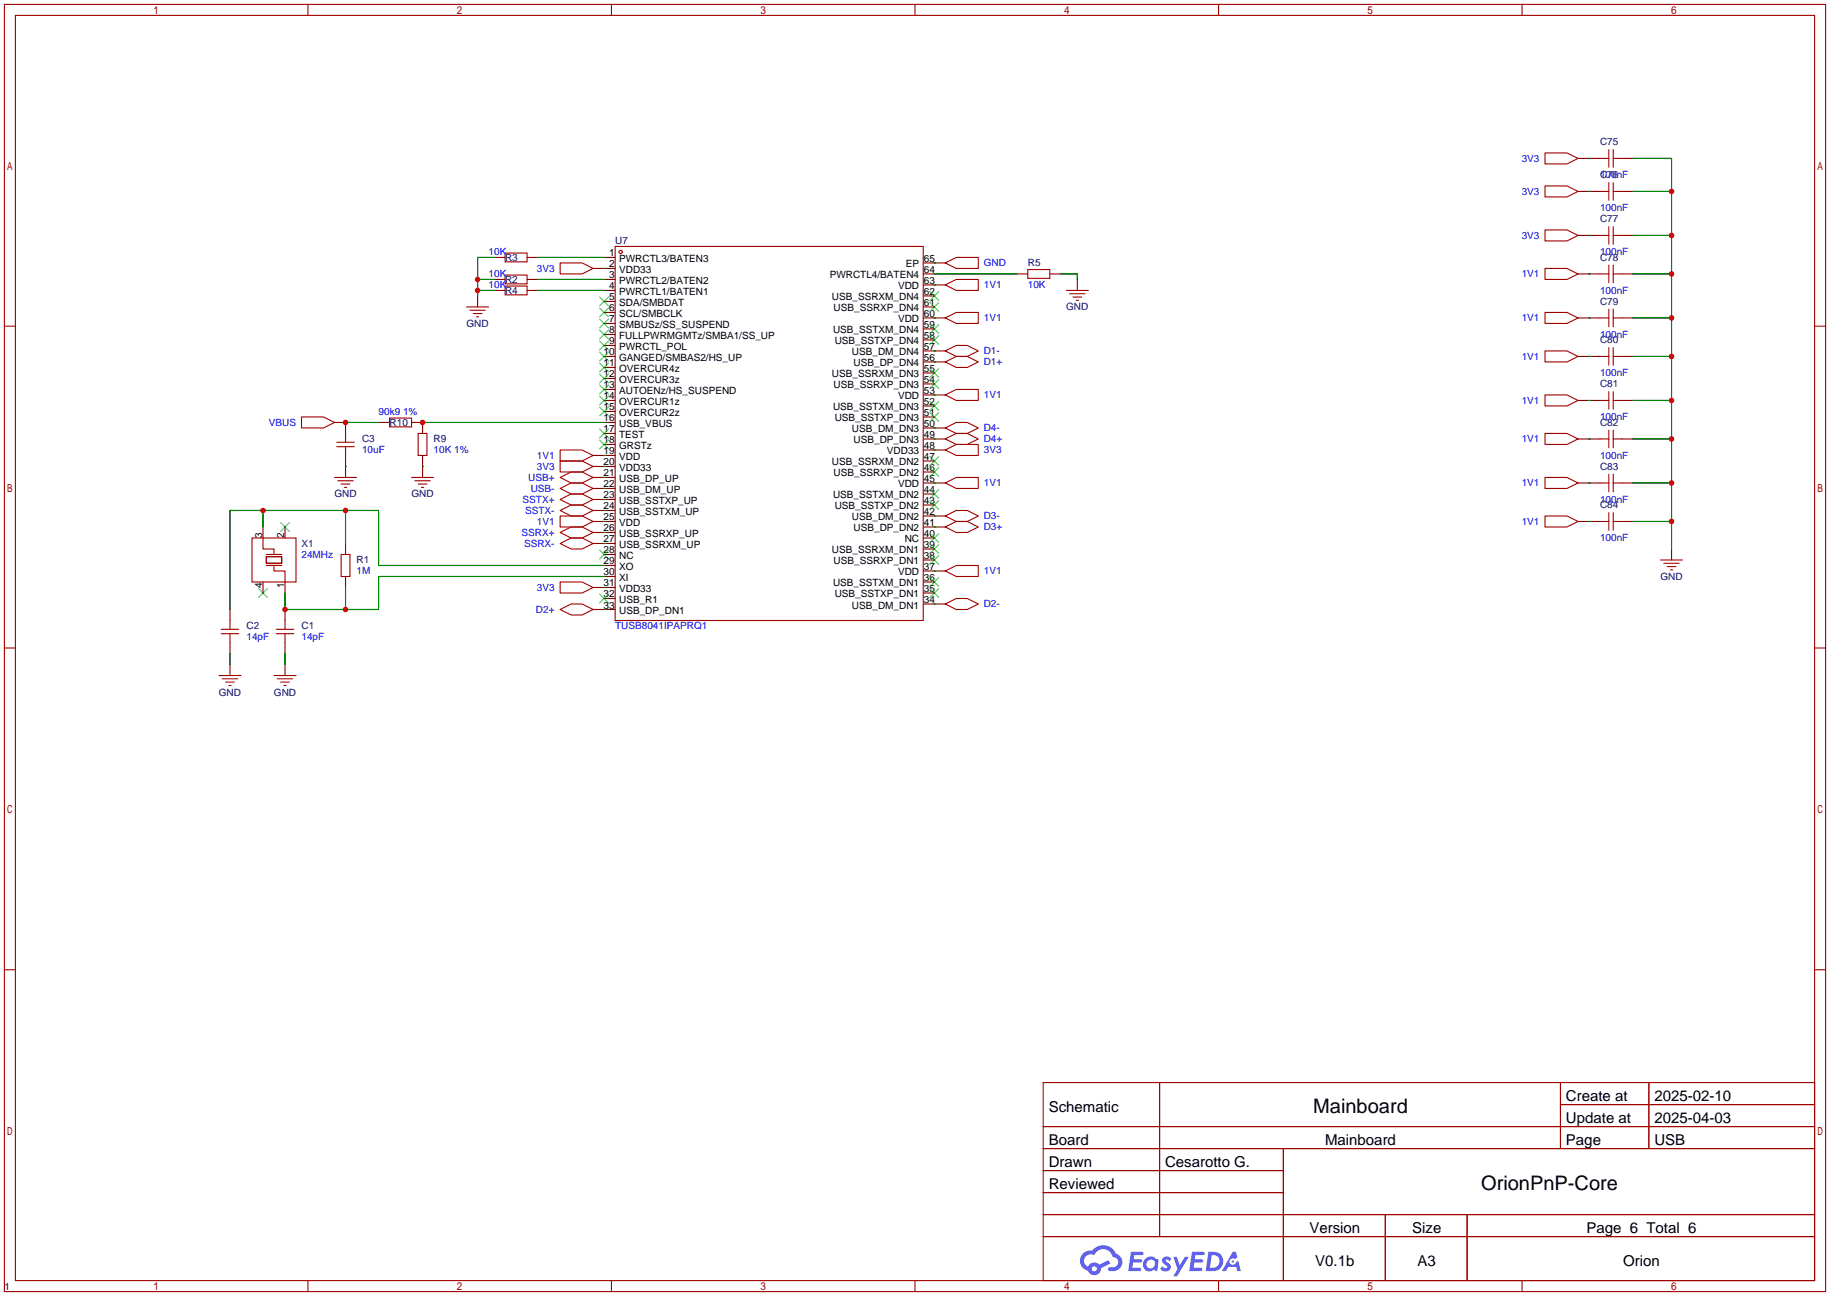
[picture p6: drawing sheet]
<svg xmlns="http://www.w3.org/2000/svg" width="422mm" height="299mm" viewBox="0 0 422 299" stroke-linecap="round" stroke-linejoin="round" font-family="sans-serif">
<g fill="none" stroke="#a10000" stroke-width=".25">
<path d="M1 1h420.4v297.2h-420.4zM3.6 3.6h415.2v292.1h-415.2zM71.1 1v2.6M141.1 1v2.6M211.2 1v2.6M281.3 1v2.6M351.3 1v2.6M1 75.3h2.6M418.8 75.3h2.6M1 149.6h2.6M418.8 149.6h2.6M1 223.9h2.6"/>
<path d="M418.8 223.9h2.6M240.8 249.9h178v45.8h-178zM267.7 249.9v35.6M360.2 249.9v15.3M360.2 255h58.6M380.6 249.9v15.3M240.8 260.1h178M240.8 265.2h178M240.8 270.3h55.4M240.8 275.3h55.4M296.2 265.2v30.5M71.1 295.7v2.5"/>
<path d="M141.1 295.7v2.5M211.2 295.7v2.5M240.8 280.4h178M240.8 285.5h178M281.3 295.7v2.5M319.8 280.4v15.3M338.6 280.4v15.3M351.3 295.7v2.5"/>
</g>
<g fill="#5487ff">
<path d="M268.5 290.3a1.3 1.3 0 0 1 1.9 .3l-.4 .6a.54 .54 0 0 0-1-.2l.2 .2a1.28 1.28 0 0 1 .8 2 1.53 1.53 0 0 1-2.2-.3l.5-.6 .8 .5a.31 .31 0 0 0 .3-.3 .31 .31 0 0 0-.2-.3 1.12 1.12 0 0 1-.7-1.9z"/>
<path d="M270.8 290.2h.8l.7 1.9 1.2-1.9h.9l-2.7 4.5h-.9l1-1.7z"/>
<path d="M261 289h2.3a.46 .46 0 0 1 .5 .1 .46 .46 0 0 1 .1 .5l-.3 .2h-1.8l-.1 .9h1.6a.4 .4 0 0 1 .3 .4 .4 .4 0 0 1-.4 .4h-1.6l-.2 1.2h1.4a.46 .46 0 0 1 .5 .1 .46 .46 0 0 1 .1 .5l-.4 .2h-2.6z"/>
<path d="M275.1 289h2.3a.47 .47 0 0 1 .5 .1 .47 .47 0 0 1 .1 .5l-.3 .2h-1.8l-.1 .9h1.6a.4 .4 0 0 1 .4 .4 .4 .4 0 0 1-.5 .4h-1.6l-.2 1.2h1.4a.46 .46 0 0 1 .5 .1 .46 .46 0 0 1 .1 .5l-.4 .2h-2.6z"/>
<path d="M284.5 289h.8l.3 1.3-.6 .4a.75 .75 0 0 0-1.1 .3 .75 .75 0 0 0 .5 1 .75 .75 0 0 0 .9-.6l.5-.3 .6 2.4h-.8l-.3-1h-1.8l-.5 1h-1z"/>
<path d="M278.9 289l-.6 4.5h1.4a2.27 2.27 0 0 0 2.7-2.3 2.27 2.27 0 0 0-2.7-2.2zM279.7 289.8a1.5 1.5 0 0 1 1.8 1.5 1.5 1.5 0 0 1-1.9 1.4h-.3z"/>
<path d="M264.4 290.6a1.6 1.6 0 0 0-.4 2.3 1.6 1.6 0 0 0 2.3 .2l.8 .4 .3-2.5-.1-.3h-.5a1.58 1.58 0 0 0-2.4-.1zM265 291.1a.99 .99 0 0 1 1.6 .6 .99 .99 0 0 1-1.3 1.1 .98 .98 0 0 1-.3-1.7z"/>
<path d="M250 289.4a2.37 2.37 0 0 0 1.1 4 1.54 1.54 0 0 0 1.8 1 1.54 1.54 0 0 0 1.2-1.6l2.2-1.1-.5-.8-2.1 1.1a1.57 1.57 0 0 0-2.6 .4 1.5 1.5 0 0 1-.7-2.1 1.5 1.5 0 0 1 2.2-.5 2.23 2.23 0 0 1 2.3-1.4 2.23 2.23 0 0 1 1.9 1.8 1.16 1.16 0 0 1 1.3 1.1 1.16 1.16 0 0 1-1.1 1.3h-.7a.47 .47 0 0 0-.5 .3 .47 .47 0 0 0 .4 .6 2.14 2.14 0 0 0 2.7-1.4 2.14 2.14 0 0 0-1.3-2.7 3.2 3.2 0 0 0-5.5-.7l-1.1 .1zM252 292.9a.6 .6 0 0 1 1.2 0 .6 .6 0 0 1-1.2 0z"/>
<circle cx="284.6" cy="291.3" r=".28"/>
</g>
<g fill="none" stroke="#a10000" stroke-width=".25">
<path d="M356.6 35.3h5.1l2.5 1.3-2.5 1.2h-5.1zM369.3 36.6h2M371.3 34.5v4.1M372.4 36.6h2M372.4 34.5v4.1M116.6 58.4h5.1v2.1h-5.1zM142 56.9h71.1v86.4h-71.1zM356.6 42.9h5.1l2.5 1.3-2.5 1.3h-5.1zM356.6 53.1h5.1l2.5 1.3-2.5 1.2h-5.1zM369.3 44.2h2M369.3 54.4h2M371.3 42.2v4"/>
<path d="M371.3 52.3v4.1M372.4 42.2v4M372.4 52.3v4.1M372.4 44.2h2M372.4 54.4h2M107.7 70.9h5.1M108.5 71.6h3.5M109.2 72.4h2.1M110 73.2h.5M116.6 63.5h5.1v2h-5.1zM116.6 66h5.1v2.1h-5.1zM129.3 60.7h5.1l2.5 1.3-2.5 1.2h-5.1z"/>
<path d="M218.2 73.4l2.5-1.3h5.1v2.6h-5.1zM218.2 65.8l2.5-1.3h5.1v2.6h-5.1zM218.2 60.7l2.5-1.3h5.1v2.6h-5.1zM237.2 62.2h5.1v2.1h-5.1zM246.1 67.1h5.1M246.9 67.8h3.5M247.6 68.6h2.1M248.4 69.3h.5M356.6 62h5.1l2.5 1.2-2.5 1.3h-5.1zM356.6 72.1h5.1l2.5 1.3-2.5 1.3h-5.1zM369.3 63.2h2M369.3 73.4h2"/>
<path d="M371.3 61.2v4.1M371.3 71.4v4M372.4 61.2v4.1M372.4 71.4v4M372.4 63.2h2M372.4 73.4h2M69.6 96.3h5.1l2.5 1.2-2.5 1.3h-5.1zM89.9 96.5h5.1v2.1h-5.1zM218.2 91.2l2.5-1.3h5.1v2.6h-5.1zM218.2 81l2.5-1.2h2.6l2.5 1.2-2.5 1.3h-2.6zM218.2 83.6l2.5-1.3h2.6l2.5 1.3-2.5 1.2h-2.6zM218.2 98.8l2.5-1.3h2.6l2.5 1.3-2.5 1.3h-2.6z"/>
<path d="M356.6 81h5.1l2.5 1.3-2.5 1.3h-5.1zM356.6 91.2h5.1l2.5 1.3-2.5 1.2h-5.1zM369.3 82.3h2M369.3 92.5h2M371.3 80.3v4M371.3 90.4v4.1M371.3 99.3v4.1M372.4 80.3v4M372.4 90.4v4.1M372.4 99.3v4.1M372.4 82.3h2M372.4 92.5h2"/>
<path d="M77.2 110.2h5.1M77.7 102.1h4.1M77.7 103.1h4.1M78 111h3.5M78.7 111.8h2.1M79.5 112.5h.5M79.8 100.1v2M79.8 103.1v2.1M95 110.2h5.1M95.8 111h3.5M96.5 100.1h2.1v5.1h-2.1zM96.5 111.8h2.1"/>
<path d="M97.3 112.5h.5M129.3 106.4h5.1l2.5 1.3-2.5 1.3h-5.1zM129.3 103.9h5.1l2.5 1.3-2.5 1.2h-5.1zM129.3 119.1h5.1l2.5 1.3-2.5 1.3h-5.1zM129.3 110.2l2.5-1.2h2.6l2.5 1.2-2.5 1.3h-2.6zM129.3 112.8l2.5-1.3h2.6l2.5 1.3-2.5 1.2h-2.6zM129.3 115.3l2.5-1.3h2.6l2.5 1.3-2.5 1.3h-2.6zM129.3 117.9l2.5-1.3h2.6l2.5 1.3-2.5 1.2h-2.6zM218.2 103.9l2.5-1.3h5.1v2.6h-5.1zM218.2 111.5l2.5-1.3h5.1v2.6h-5.1zM218.2 101.3l2.5-1.2h2.6l2.5 1.2-2.5 1.3h-2.6zM218.2 119.1l2.5-1.2h2.6l2.5 1.2-2.5 1.3h-2.6z"/>
<path d="M356.6 100.1h5.1l2.5 1.2-2.5 1.3h-5.1zM356.6 110.2h5.1l2.5 1.3-2.5 1.3h-5.1zM356.6 119.1h5.1l2.5 1.3-2.5 1.3h-5.1zM369.3 101.3h2M369.3 111.5h2M371.3 109.5v4M371.3 118.4v4M372.4 109.5v4M372.4 118.4v4M372.4 101.3h2M372.4 111.5h2M58.2 124.2h10.1v10.2h-10.1z"/>
<path d="M60.7 124.2v2.5h2.5v1.1M61.5 128.5h3.5v1.5h-3.5zM61.5 130.6h3.5M61.5 128h3.5M63.2 130.8v1h2.6v2.6M78.7 128h2.1v5.1h-2.1zM129.3 134.4h5.1l2.5 1.2-2.5 1.3h-5.1zM129.3 122.9l2.5-1.2h2.6l2.5 1.2-2.5 1.3h-2.6zM129.3 125.5l2.5-1.3h2.6l2.5 1.3-2.5 1.2h-2.6zM218.2 131.8l2.5-1.2h5.1v2.5h-5.1zM218.2 121.7l2.5-1.3h2.6l2.5 1.3-2.5 1.2h-2.6zM218.2 139.4l2.5-1.2h2.6l2.5 1.2-2.5 1.3h-2.6z"/>
<path d="M369.3 120.4h2M372.4 120.4h2M383.3 129.3h5.1M384 130h3.6M384.8 130.8h2M385.6 131.6h.5M50.5 156h5.1M51.1 145.3h4M51.1 146.3h4M51.3 156.7h3.6M52.1 157.5h2M52.8 158.2h.5"/>
<path d="M53.1 143.3v2M53.1 146.3v2M63.2 156h5.1M63.8 145.3h4M63.8 146.3h4M64 156.7h3.6M64.8 157.5h2M65.5 158.2h.5M65.8 143.3v2M65.8 146.3v2M129.3 140.7l2.5-1.3h2.6l2.5 1.3-2.5 1.3h-2.6z"/>
<circle cx="143.3" cy="58.2" r=".38"/>
</g>
<g fill="none" stroke="#870000" stroke-width=".25">
<path d="M364.2 36.6h5.1M374.4 36.6h2.5M114 59.4h2.6M121.7 59.4h2.5M139.4 59.4h2.6M364.2 44.2h5.1M364.2 54.4h5.1M374.4 44.2h2.5M374.4 54.4h2.5M110.2 68.3v2.6M114 64.5h2.6M114 67.1h2.6"/>
<path d="M121.7 64.5h2.5M121.7 67.1h2.5M136.9 62h5.1M139.4 64.5h2.6M139.4 67.1h2.6M139.4 69.6h2.6M139.4 72.1h2.6M139.4 74.7h2.6M139.4 77.2h2.6M139.4 79.8h2.6M213.1 78.5h2.5M213.1 75.9h2.5"/>
<path d="M213.1 73.4h5.1M213.1 70.9h2.5M213.1 68.3h2.5M213.1 65.8h5.1M213.1 63.2h2.5M213.1 60.7h5.1M234.7 63.2h2.5M242.3 63.2h2.6M248.7 64.5v2.6M364.2 73.4h5.1M364.2 63.2h5.1M374.4 73.4h2.5"/>
<path d="M374.4 63.2h2.5M77.2 97.5h2.6v2.6M87.4 97.5h2.5M95 97.5h2.5v2.6M139.4 82.3h2.6M139.4 84.8h2.6M139.4 87.4h2.6M139.4 89.9h2.6M139.4 92.5h2.6M139.4 95h2.6M139.4 97.5h2.6M213.1 98.8h5.1"/>
<path d="M213.1 96.3h2.5M213.1 93.7h2.5M213.1 91.2h5.1M213.1 88.6h2.5M213.1 86.1h2.5M213.1 83.6h5.1M213.1 81h5.1M364.2 82.3h5.1M364.2 92.5h5.1M374.4 82.3h2.5M374.4 92.5h2.5M79.8 105.2v5"/>
<path d="M97.5 105.2v5M136.9 105.2h5.1M136.9 107.7h5.1M136.9 110.2h5.1M136.9 112.8h5.1M136.9 115.3h5.1M136.9 117.9h5.1M139.4 100.1h2.6M139.4 102.6h2.6M213.1 119.1h5.1M213.1 116.6h2.5M213.1 114h2.5"/>
<path d="M213.1 111.5h5.1M213.1 109h2.5M213.1 106.4h2.5M213.1 103.9h5.1M213.1 101.3h5.1M364.2 111.5h5.1M364.2 101.3h5.1M374.4 111.5h2.5M374.4 101.3h2.5M60.7 121.7v2.5M60.7 134.4v2.5M65.8 121.7v2.5"/>
<path d="M65.8 134.4v2.5M79.8 125.5v2.5M79.8 133.1v2.5M136.9 120.4h5.1M136.9 122.9h5.1M136.9 125.5h5.1M136.9 135.6h5.1M139.4 128h2.6M139.4 130.6h2.6M139.4 133.1h2.6M139.4 138.2h2.6M213.1 139.4h5.1"/>
<path d="M213.1 136.9h2.5M213.1 134.4h2.5M213.1 131.8h5.1M213.1 129.3h2.5M213.1 126.7h2.5M213.1 124.2h2.5M213.1 121.7h5.1M364.2 120.4h5.1M374.4 120.4h2.5M385.8 126.7v2.6M53.1 140.7v2.6M53.1 148.3v2.6"/>
<path d="M53.1 153.4v2.6M65.8 140.7v2.6M65.8 148.3v2.6M65.8 153.4v2.6M136.9 140.7h5.1"/>
</g>
<g fill="none" stroke="#3c3" stroke-width=".25">
<path d="M138.4 68.6l2.1 2M138.4 71.1l2.1 2.1M138.4 73.7l2.1 2M138.4 76.2l2.1 2M138.4 78.7l2.1 2.1M140.5 68.6l-2.1 2M140.5 71.1l-2.1 2.1M140.5 73.7l-2.1 2M140.5 76.2l-2.1 2M140.5 78.7l-2.1 2.1M214.6 77.5l2.1 2M214.6 74.9l2.1 2.1"/>
<path d="M214.6 69.9l2.1 2M214.6 67.3l2.1 2M216.7 77.5l-2.1 2M216.7 74.9l-2.1 2.1M216.7 69.9l-2.1 2M216.7 67.3l-2.1 2M138.4 81.3l2.1 2M138.4 83.8l2.1 2.1M138.4 86.4l2.1 2M138.4 88.9l2.1 2M138.4 91.4l2.1 2.1M138.4 94l2.1 2"/>
<path d="M138.4 99.1l2.1 2M140.5 81.3l-2.1 2M140.5 83.8l-2.1 2.1M140.5 86.4l-2.1 2M140.5 88.9l-2.1 2M140.5 91.4l-2.1 2.1M140.5 94l-2.1 2M140.5 99.1l-2.1 2M214.6 95.2l2.1 2.1M214.6 92.7l2.1 2M214.6 87.6l2.1 2.1M214.6 85.1l2.1 2"/>
<path d="M216.7 95.2l-2.1 2.1M216.7 92.7l-2.1 2M216.7 87.6l-2.1 2.1M216.7 85.1l-2.1 2M138.4 101.6l2.1 2M140.5 101.6l-2.1 2M214.6 115.6l2.1 2M214.6 113l2.1 2.1M214.6 108l2.1 2M214.6 105.4l2.1 2M216.7 115.6l-2.1 2M216.7 113l-2.1 2.1"/>
<path d="M216.7 108l-2.1 2M216.7 105.4l-2.1 2M59.7 135.9l2 2M61.7 135.9l-2 2M64.8 120.6l2 2.1M66.8 120.6l-2 2.1M138.4 127l2.1 2M138.4 137.2l2.1 2M140.5 127l-2.1 2M140.5 137.2l-2.1 2M214.6 135.9l2.1 2M214.6 133.3l2.1 2.1"/>
<path d="M214.6 128.3l2.1 2M214.6 125.7l2.1 2.1M214.6 123.2l2.1 2M216.7 135.9l-2.1 2M216.7 133.3l-2.1 2.1M216.7 128.3l-2.1 2M216.7 125.7l-2.1 2.1M216.7 123.2l-2.1 2"/>
</g>
<g fill="none" stroke="#008700" stroke-width=".25">
<path d="M366.8 36.6h.1M376.9 36.6h8.9v90.1M114 59.4h-3.8v8.9M124.2 59.4h15.2M366.8 44.2h.1M366.8 54.4h.1M376.9 44.2h8.9M376.9 54.4h8.9M110.2 64.5h3.8M110.2 67.1h3.8M124.2 64.5h15.2M124.2 67.1h15.2"/>
<path d="M139.4 62h.1M215.6 73.4h.1M215.6 65.8h.1M215.6 60.7h.1M215.6 63.2h19.1M244.9 63.2h3.8v1.3M366.8 63.2h.1M366.8 73.4h.1M376.9 63.2h8.9M376.9 73.4h8.9M79.8 97.5h7.6M97.5 97.5h41.9"/>
<path d="M215.6 91.2h.1M215.6 83.6h.1M215.6 81h.1M215.6 98.8h.1M366.8 82.3h.1M366.8 92.5h.1M376.9 82.3h8.9M376.9 92.5h8.9M60.7 117.9v3.8M79.8 107.7h.1M79.8 117.9v7.6M97.5 107.7h.1"/>
<path d="M139.4 107.7h.1M139.4 105.2h.1M139.4 110.2h.1M139.4 112.8h.1M139.4 115.3h.1M139.4 117.9h.1M215.6 103.9h.1M215.6 111.5h.1M215.6 101.3h.1M215.6 119.1h.1M366.8 101.3h.1M366.8 111.5h.1"/>
<path d="M376.9 101.3h8.9M376.9 111.5h8.9M79.8 135.6v5.1M139.4 135.6h.1M139.4 120.4h.1M139.4 122.9h.1M139.4 125.5h.1M139.4 130.6h-52v-12.7h-34.3v22.8M139.4 133.1h-52v7.6h-21.6v-3.8M215.6 131.8h.1M215.6 121.7h.1M215.6 139.4h.1"/>
<path d="M366.8 120.4h.1M376.9 120.4h8.9M53.1 150.9v2.5M65.8 150.9v2.5M139.4 140.7h.1"/>
</g>
<g fill="#c00">
<circle cx="79.8" cy="117.9" r=".63"/>
<circle cx="60.7" cy="117.9" r=".63"/>
<circle cx="79.8" cy="140.7" r=".63"/>
<circle cx="65.8" cy="140.7" r=".63"/>
<circle cx="110.2" cy="64.5" r=".63"/>
<circle cx="110.2" cy="67.1" r=".63"/>
<circle cx="97.5" cy="97.5" r=".63"/>
<circle cx="79.8" cy="97.5" r=".63"/>
<circle cx="385.8" cy="44.2" r=".63"/>
<circle cx="385.8" cy="54.4" r=".63"/>
<circle cx="385.8" cy="63.2" r=".63"/>
<circle cx="385.8" cy="73.4" r=".63"/>
<circle cx="385.8" cy="82.3" r=".63"/>
<circle cx="385.8" cy="92.5" r=".63"/>
<circle cx="385.8" cy="101.3" r=".63"/>
<circle cx="385.8" cy="111.5" r=".63"/>
<circle cx="385.8" cy="120.4" r=".63"/>
</g>
<g font-size="4.6">
<text x="303.1" y="257">Mainboard</text>
<text x="341.9" y="274.8">OrionPnP-Core</text>
</g>
<g font-size="3.5">
<text x="242.1" y="256.7">Schematic</text>
<text x="361.5" y="254.2">Create at</text>
<text x="381.9" y="254.2">2025-02-10</text>
<text x="361.5" y="259.2">Update at</text>
<text x="381.9" y="259.2">2025-04-03</text>
<text x="242.1" y="264.3">Board</text>
<text x="242.1" y="269.4">Drawn</text>
<text x="268.9" y="269.4">Cesarotto G.</text>
<text x="305.9" y="264.3">Mainboard</text>
<text x="361.5" y="264.3">Page</text>
<text x="381.9" y="264.3">USB</text>
<text x="242.1" y="274.5">Reviewed</text>
<text x="302.3" y="284.6">Version</text>
<text x="326" y="284.6">Size</text>
<text x="366.2" y="284.6">Page 6 Total 6</text>
<text x="303.6" y="292.3">V0.1b</text>
<text x="327.2" y="292.3">A3</text>
<text x="374.6" y="292.3">Orion</text>
</g>
<g font-size="2.3" fill="#000080">
<text x="369.3" y="33.6">C75</text>
<text x="369.3" y="41.2">C76</text>
<text x="369.3" y="51.4">C77</text>
<text x="142" y="56.4">U7</text>
<text x="116.6" y="65.3">R2</text>
<text x="116.6" y="60.2">R3</text>
<text x="237.2" y="61.5">R5</text>
<text x="369.3" y="60.2">C78</text>
<text x="116.6" y="67.9">R4</text>
<text x="246.1" y="71.7">GND</text>
<text x="369.3" y="70.4">C79</text>
<text x="107.7" y="75.5">GND</text>
<text x="369.3" y="79.3">C80</text>
<text x="369.3" y="89.5">C81</text>
<text x="89.9" y="98.3">R10</text>
<text x="369.3" y="98.3">C82</text>
<text x="83.6" y="102.2">C3</text>
<text x="100.1" y="102.2">R9</text>
<text x="369.3" y="108.5">C83</text>
<text x="77.2" y="114.9">GND</text>
<text x="95" y="114.9">GND</text>
<text x="369.3" y="117.4">C84</text>
<text x="69.6" y="126.3">X1</text>
<text x="82.3" y="130.1">R1</text>
<text x="383.3" y="133.9">GND</text>
<text x="56.9" y="145.3">C2</text>
<text x="69.6" y="145.3">C1</text>
<text x="50.5" y="160.6">GND</text>
<text x="63.2" y="160.6">GND</text>
<text x="1" y="297.7">1</text>
</g>
<g font-size="2.3" fill="#00f">
<text x="351.2" y="37.4">3V3</text>
<text x="369.3" y="41.2">100nF</text>
<text x="351.2" y="45">3V3</text>
<text x="369.3" y="48.8">100nF</text>
<text x="112.8" y="59">10K</text>
<text x="351.2" y="55.2">3V3</text>
<text x="369.3" y="59">100nF</text>
<text x="112.8" y="64.1">10K</text>
<text x="123.9" y="62.8">3V3</text>
<text x="227.1" y="61.5">GND</text>
<text x="351.2" y="64.1">1V1</text>
<text x="112.8" y="66.6">10K</text>
<text x="227.1" y="66.6">1V1</text>
<text x="237.2" y="66.6">10K</text>
<text x="369.3" y="67.9">100nF</text>
<text x="227.1" y="74.2">1V1</text>
<text x="351.2" y="74.2">1V1</text>
<text x="227.1" y="81.8">D1-</text>
<text x="351.2" y="83.1">1V1</text>
<text x="369.3" y="78">100nF</text>
<text x="227.1" y="84.4">D1+</text>
<text x="369.3" y="86.9">100nF</text>
<text x="87.4" y="95.8">90k9 1%</text>
<text x="227.1" y="92">1V1</text>
<text x="351.2" y="93.3">1V1</text>
<text x="62" y="98.3">VBUS</text>
<text x="227.1" y="99.6">D4-</text>
<text x="369.3" y="97.1">100nF</text>
<text x="83.6" y="104.7">10uF</text>
<text x="100.1" y="104.7">10K 1%</text>
<text x="123.9" y="106">1V1</text>
<text x="227.1" y="104.7">3V3</text>
<text x="227.1" y="102.2">D4+</text>
<text x="351.2" y="102.2">1V1</text>
<text x="369.3" y="106">100nF</text>
<text x="121.9" y="111">USB+</text>
<text x="122.5" y="113.6">USB-</text>
<text x="123.9" y="108.5">3V3</text>
<text x="227.1" y="112.3">1V1</text>
<text x="351.2" y="112.3">1V1</text>
<text x="120.6" y="116.1">SSTX+</text>
<text x="121.2" y="118.7">SSTX-</text>
<text x="227.1" y="119.9">D3-</text>
<text x="369.3" y="116.1">100nF</text>
<text x="120.4" y="123.7">SSRX+</text>
<text x="123.9" y="121.2">1V1</text>
<text x="227.1" y="122.5">D3+</text>
<text x="351.2" y="121.2">1V1</text>
<text x="369.3" y="125">100nF</text>
<text x="69.6" y="128.8">24MHz</text>
<text x="121" y="126.3">SSRX-</text>
<text x="82.3" y="132.6">1M</text>
<text x="123.9" y="136.4">3V3</text>
<text x="227.1" y="132.6">1V1</text>
<text x="123.7" y="141.5">D2+</text>
<text x="227.1" y="140.3">D2-</text>
<text x="56.9" y="147.9">14pF</text>
<text x="69.6" y="147.9">14pF</text>
<text x="142" y="145.3">TUSB8041IPAPRQ1</text>
</g>
<g font-size="2.3">
<text x="140.6" y="59.2">1</text>
<text x="140.6" y="61.7">2</text>
<text x="140.6" y="64.3">3</text>
<text x="142.9" y="60.5">PWRCTL3/BATEN3</text>
<text x="142.9" y="63">VDD33</text>
<text x="142.9" y="65.6">PWRCTL2/BATEN2</text>
<text x="191.5" y="64.3">PWRCTL4/BATEN4</text>
<text x="209.1" y="61.7">EP</text>
<text x="213.2" y="65.6">63</text>
<text x="213.2" y="63">64</text>
<text x="213.2" y="60.5">65</text>
<text x="140.6" y="66.8">4</text>
<text x="140.6" y="69.4">5</text>
<text x="140.6" y="71.9">6</text>
<text x="142.9" y="68.1">PWRCTL1/BATEN1</text>
<text x="142.9" y="70.6">SDA/SMBDAT</text>
<text x="192" y="69.4">USB_SSRXM_DN4</text>
<text x="192.4" y="71.9">USB_SSRXP_DN4</text>
<text x="207.3" y="66.8">VDD</text>
<text x="213.2" y="70.6">61</text>
<text x="213.2" y="68.1">62</text>
<text x="140.6" y="74.4">7</text>
<text x="140.6" y="77">8</text>
<text x="142.9" y="73.2">SCL/SMBCLK</text>
<text x="142.9" y="75.7">SMBUSz/SS_SUSPEND</text>
<text x="192.3" y="77">USB_SSTXM_DN4</text>
<text x="207.3" y="74.4">VDD</text>
<text x="213.2" y="75.7">59</text>
<text x="213.2" y="73.2">60</text>
<text x="139.3" y="82.1">10</text>
<text x="140.6" y="79.5">9</text>
<text x="142.9" y="78.3">FULLPWRMGMTz/SMBA1/SS_UP</text>
<text x="142.9" y="80.8">PWRCTL_POL</text>
<text x="142.9" y="83.3">GANGED/SMBAS2/HS_UP</text>
<text x="192.7" y="79.5">USB_SSTXP_DN4</text>
<text x="196.6" y="82.1">USB_DM_DN4</text>
<text x="213.2" y="83.3">56</text>
<text x="213.2" y="80.8">57</text>
<text x="213.2" y="78.3">58</text>
<text x="139.3" y="84.6">11</text>
<text x="139.3" y="87.1">12</text>
<text x="139.3" y="89.7">13</text>
<text x="142.9" y="85.9">OVERCUR4z</text>
<text x="142.9" y="88.4">OVERCUR3z</text>
<text x="192" y="87.1">USB_SSRXM_DN3</text>
<text x="192.4" y="89.7">USB_SSRXP_DN3</text>
<text x="197" y="84.6">USB_DP_DN4</text>
<text x="213.2" y="88.4">54</text>
<text x="213.2" y="85.9">55</text>
<text x="139.3" y="92.2">14</text>
<text x="139.3" y="94.8">15</text>
<text x="142.9" y="91">AUTOENz/HS_SUSPEND</text>
<text x="142.9" y="93.5">OVERCUR1z</text>
<text x="192.3" y="94.8">USB_SSTXM_DN3</text>
<text x="207.3" y="92.2">VDD</text>
<text x="213.2" y="93.5">52</text>
<text x="213.2" y="91">53</text>
<text x="139.3" y="97.3">16</text>
<text x="139.3" y="99.8">17</text>
<text x="142.9" y="96">OVERCUR2z</text>
<text x="142.9" y="98.6">USB_VBUS</text>
<text x="142.9" y="101.1">TEST</text>
<text x="192.7" y="97.3">USB_SSTXP_DN3</text>
<text x="196.6" y="99.8">USB_DM_DN3</text>
<text x="213.2" y="101.1">49</text>
<text x="213.2" y="98.6">50</text>
<text x="213.2" y="96">51</text>
<text x="139.3" y="102.4">18</text>
<text x="139.3" y="104.9">19</text>
<text x="139.3" y="107.5">20</text>
<text x="142.9" y="103.7">GRSTz</text>
<text x="142.9" y="106.2">VDD</text>
<text x="192" y="107.5">USB_SSRXM_DN2</text>
<text x="197" y="102.4">USB_DP_DN3</text>
<text x="204.7" y="104.9">VDD33</text>
<text x="213.2" y="106.2">47</text>
<text x="213.2" y="103.7">48</text>
<text x="139.3" y="110">21</text>
<text x="139.3" y="112.5">22</text>
<text x="142.9" y="108.7">VDD33</text>
<text x="142.9" y="111.3">USB_DP_UP</text>
<text x="142.9" y="113.8">USB_DM_UP</text>
<text x="192.4" y="110">USB_SSRXP_DN2</text>
<text x="207.3" y="112.5">VDD</text>
<text x="213.2" y="113.8">44</text>
<text x="213.2" y="111.3">45</text>
<text x="213.2" y="108.7">46</text>
<text x="139.3" y="115.1">23</text>
<text x="139.3" y="117.6">24</text>
<text x="142.9" y="116.4">USB_SSTXP_UP</text>
<text x="142.9" y="118.9">USB_SSTXM_UP</text>
<text x="192.3" y="115.1">USB_SSTXM_DN2</text>
<text x="192.7" y="117.6">USB_SSTXP_DN2</text>
<text x="213.2" y="118.9">42</text>
<text x="213.2" y="116.4">43</text>
<text x="60.5" y="124.2" transform="rotate(-90 60.5 124.2)">3</text>
<text x="65.6" y="124.2" transform="rotate(-90 65.6 124.2)">2</text>
<text x="139.3" y="120.2">25</text>
<text x="139.3" y="122.7">26</text>
<text x="139.3" y="125.2">27</text>
<text x="142.9" y="121.4">VDD</text>
<text x="142.9" y="124">USB_SSRXP_UP</text>
<text x="196.6" y="120.2">USB_DM_DN2</text>
<text x="197" y="122.7">USB_DP_DN2</text>
<text x="208.8" y="125.2">NC</text>
<text x="213.2" y="124">40</text>
<text x="213.2" y="121.4">41</text>
<text x="139.3" y="127.8">28</text>
<text x="139.3" y="130.3">29</text>
<text x="142.9" y="126.5">USB_SSRXM_UP</text>
<text x="142.9" y="129.1">NC</text>
<text x="142.9" y="131.6">XO</text>
<text x="192" y="127.8">USB_SSRXM_DN1</text>
<text x="192.4" y="130.3">USB_SSRXP_DN1</text>
<text x="213.2" y="131.6">37</text>
<text x="213.2" y="129.1">38</text>
<text x="213.2" y="126.5">39</text>
<text x="60.5" y="135.7" transform="rotate(-90 60.5 135.7)">4</text>
<text x="65.6" y="135.7" transform="rotate(-90 65.6 135.7)">1</text>
<text x="139.3" y="132.9">30</text>
<text x="139.3" y="135.4">31</text>
<text x="139.3" y="137.9">32</text>
<text x="142.9" y="134.1">XI</text>
<text x="142.9" y="136.7">VDD33</text>
<text x="192.3" y="135.4">USB_SSTXM_DN1</text>
<text x="192.7" y="137.9">USB_SSTXP_DN1</text>
<text x="207.3" y="132.9">VDD</text>
<text x="213.2" y="136.7">35</text>
<text x="213.2" y="134.1">36</text>
<text x="139.3" y="140.5">33</text>
<text x="142.9" y="139.2">USB_R1</text>
<text x="142.9" y="141.8">USB_DP_DN1</text>
<text x="196.6" y="140.5">USB_DM_DN1</text>
<text x="213.2" y="139.2">34</text>
</g>
</svg>
